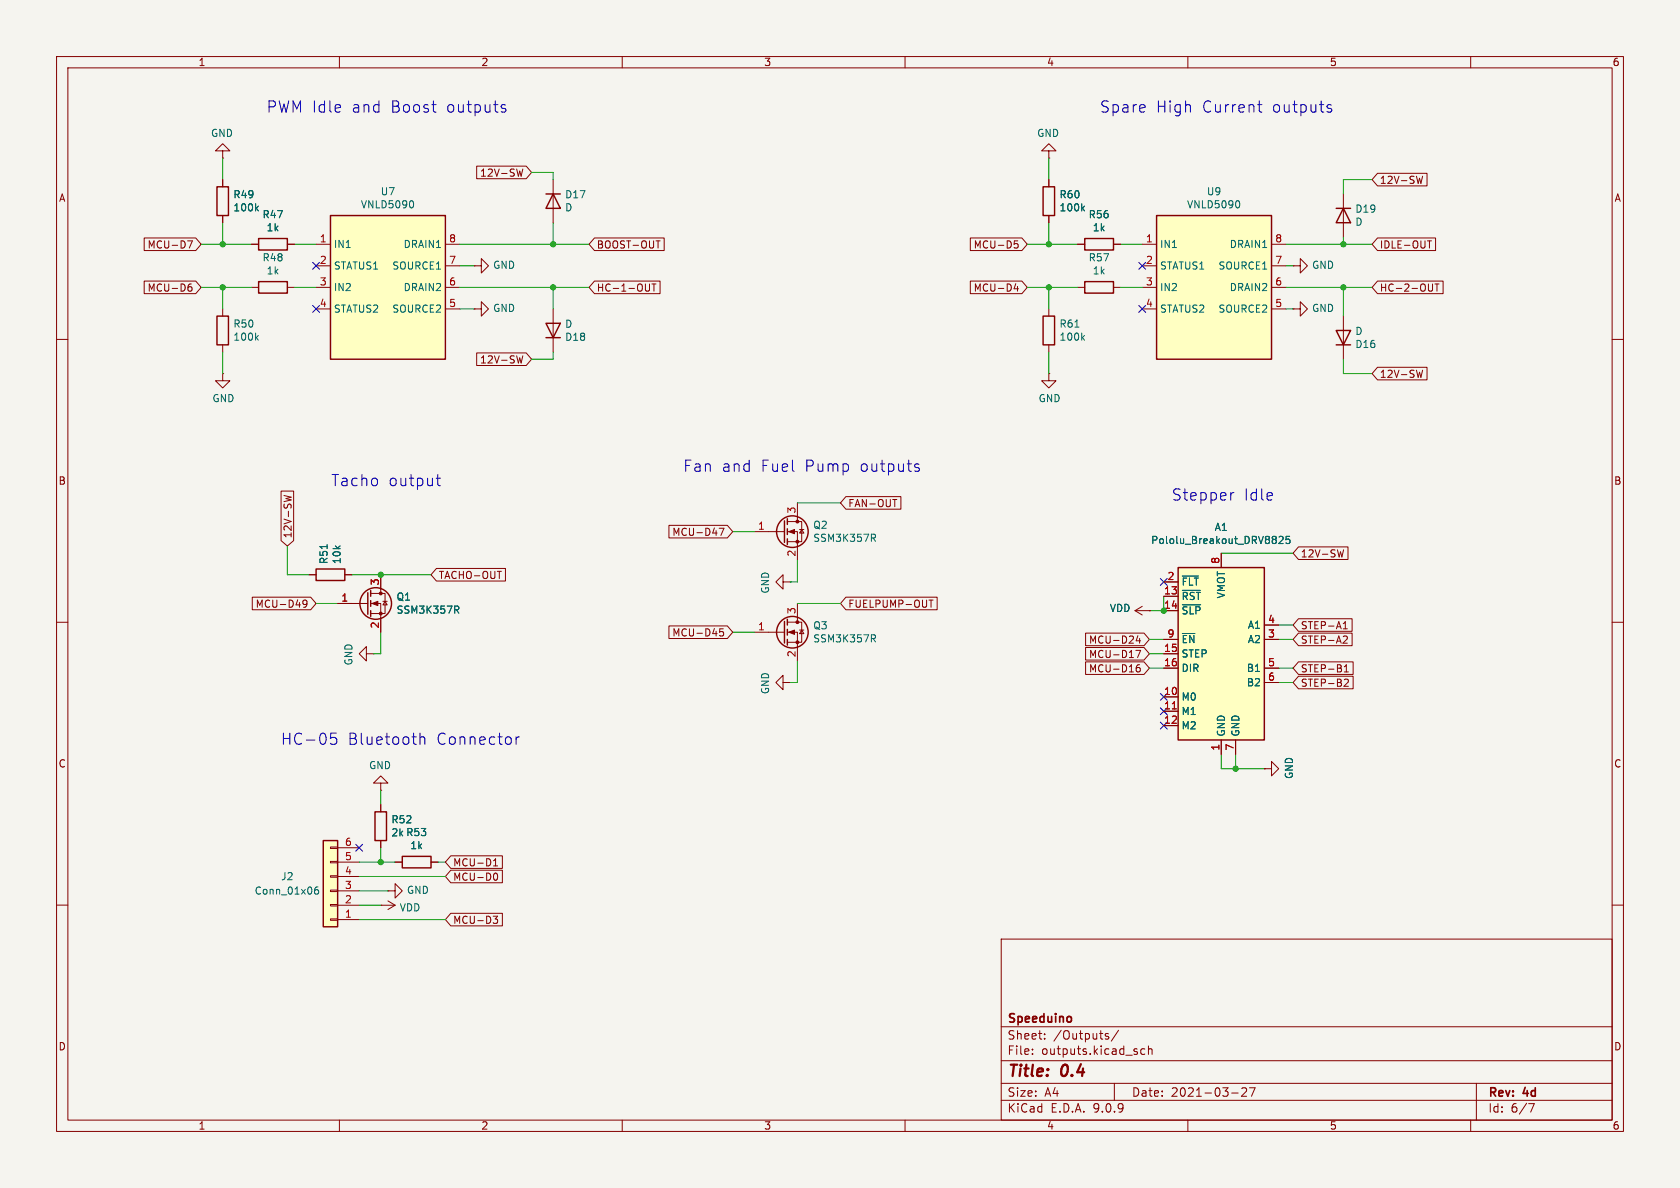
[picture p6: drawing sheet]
<svg xmlns="http://www.w3.org/2000/svg" width="297mm" height="210mm" viewBox="0 0 297 210" stroke-linecap="round" stroke-linejoin="round" font-family="sans-serif">
<path d="M0 0h297v210h-297z" fill="#f5f4ef" stroke="#f5f4ef" stroke-width=".18"/>
<g fill="none" stroke="#840000" stroke-width=".18">
<path d="M10 10h277v190h-277zM12 12h273v186h-273zM60 10v2M110 10v2M160 10v2M210 10v2M260 10v2M185.4 31.8v1.2M185.4 38.1v1.3M237.5 34.3v7.6M185.4 54.6v1.3M190.5 43.2h1.3"/>
<path d="M190.5 50.8h1.3M196.8 43.2h1.3M196.8 50.8h1.3M228.6 47h1.3v-1.3l1.2 1.3-1.2 1.3v-1.3M228.6 47h.1M237.5 55.9v7.6M10 60h2M185.4 66v1.3h1.3l-1.3 1.3-1.3-1.3h1.3M185.4 66h.1M185.4 61v1.2M285 60h2M133.3 94h5.4"/>
<path d="M139.2 92.2h2.5v3.6h-2.5M139.2 94h1.8v5.1M141 88.9v3.3M141.4 93.6h.7M141.7 93.6l.4 .6h-.7zM10 110h2M54.6 101.6h1.3M59.7 106.7h5.3M61 101.6h1.2M64.8 115.6v-1.3l-1.3 1.3 1.3 1.2v-1.2h1.2M65.5 104.9h2.6v3.6h-2.6M65.5 106.7h1.8v5.1"/>
<path d="M66 115.6h.1M67.3 101.6v3.3M67.7 106.3h.8M68.1 106.3l.4 .6h-.8zM133.3 111.8h5.4M138.4 102.9v-1.3l-1.2 1.3 1.2 1.2v-1.2h1.3M139.2 110h2.5v3.5h-2.5M139.2 111.8h1.8v5M139.7 102.9h.1M141 106.7v3.3M141.4 111.4h.7M141.7 111.4l.4 .6h-.7z"/>
<path d="M200.7 108l1.2 .7M200.7 108h2.5M201.9 107.2l-1.2 .8M203.2 108h.1M285 110h2M138.4 120.7v-1.3l-1.2 1.3 1.2 1.2v-1.2h1.3M139.7 120.7h.1M68.6 157.5h1.2v-1.3l1.3 1.3-1.3 1.3v-1.3M68.6 157.5h.1M68.6 159.3l1.2 .7M69.8 152.4h1.3M76.2 152.4h1.3"/>
<path d="M10 160h2M67.3 160h.1M67.3 160h2.5M69.8 160l-1.2 .8M177 166h108v32h-108zM285 160h2M60 198v2M110 198v2M160 198v2M177 194.5h108M177 191.5h108M177 187.5h108"/>
<path d="M177 181.5h108M182.5 186.3v.1M182.5 185.5v.1M184.7 183.6v.1M184.7 182.8v.1M195.5 183.1l.5 .2v.2l-.2 .2-.4-.1M195.5 182.8h.5M197 191.5v3M197.7 182.1l-1.2 2M202.4 185.5l-.4-.1-.3 .3v.4l.1 .2h.6M203 185.5l.2-.1 .4 .1 .1 .9M203 184.9v1.5"/>
<path d="M210 198v2M217.7 193.2h1.2M219.5 192.4l.6-.1 .2 .1 .1 .3-.9 1.1h.9M220.9 192.3h1l-.7 1.5M260 198v2M261 191.5v6.5M270.2 195.1h1l-.6 1.5"/>
</g>
<path d="M189.3 179.8v.7" fill="none" stroke="#840000" stroke-width=".3"/>
<g fill="none" stroke="#840000" stroke-width=".25">
<path d="M184.4 33h2v5.1h-2zM236.2 36.8h2.6M237.5 36.8l1.3 2.6h-2.6zM184.4 55.9h2v5.1h-2zM191.8 42.2h5v2h-5zM191.8 49.8h5v2h-5zM236.2 58.4h2.6l-1.3 2.6zM236.2 61h2.6M138.7 92.1v3.8M139.2 91.7v1M139.2 93.5v1M139.2 95.3v1"/>
<path d="M55.9 100.6h5.1v2h-5.1zM65 104.8v3.8M65.5 104.4v1M65.5 106.2v1M65.5 108v1M138.7 109.9v3.8M139.2 109.5v1M139.2 111.3v1M139.2 113v1M71.1 151.4h5.1v2h-5.1z"/>
<circle cx="140.1" cy="94" r="2.79"/>
<circle cx="66.4" cy="106.7" r="2.79"/>
<circle cx="140.1" cy="111.8" r="2.79"/>
</g>
<path d="M191.4 36.8l.3 .5M191.7 36.4l-.5 .5M190 57.8h.8M191.4 59.7l.3 .4M191.7 59.3l-.5 .5M57.8 96.3v.7M154.1 94.4h.4l.3 .3-.1 .3-.6 .1M154.4 95.1l.4 .6M80.4 107.1h.5l.2 .3-.1 .3-.6 .1M80.7 107.8l.4 .6M154.1 112.2h.4l.3 .3-.1 .3-.6 .1M154.4 112.9l.4 .6" fill="none" stroke="#006464" stroke-width=".18"/>
<g fill="#840000" stroke="#840000" stroke-width=".18">
<path d="M139.4 94l1.1-.4v.8z"/>
<path d="M139.4 111.8l1.1-.4v.7z"/>
<path d="M65.8 106.7l1-.4v.8z"/>
<circle cx="141" cy="92.2" r=".25"/>
<circle cx="141" cy="95.8" r=".25"/>
<circle cx="141" cy="110" r=".25"/>
<circle cx="141" cy="113.5" r=".25"/>
<circle cx="67.3" cy="104.9" r=".25"/>
<circle cx="67.3" cy="108.5" r=".25"/>
</g>
<path d="M57.1 148.6h2.6v15.2h-2.6z" fill="#ffffc2"/>
<path d="M96.5 57.2h2.6l-1.3 2.5zM96.5 59.7h2.6M57.1 148.6h2.6v15.2h-2.6zM66.3 143.5h2v5.1h-2z" fill="none" stroke="#840000" stroke-width=".25"/>
<g fill="none" stroke="#840000" stroke-width=".18">
<path d="M83.8 54.6h1.3v-1.3l1.3 1.3-1.3 1.3v-1.3M83.8 54.6h.1M97.8 54.6v7.6M67.3 138.4h1.3l-1.3-1.2-1.3 1.2h1.3v1.3M67.3 139.7h.1M223.5 135.9h1.3v-1.3l1.3 1.3-1.3 1.3v-1.3M223.5 135.9h.1M58.4 159.9h1.3v.2h-1.3zM58.4 157.4h1.3v.2h-1.3zM58.4 154.8h1.3v.3h-1.3zM58.4 152.3h1.3v.2h-1.3zM58.4 149.7h1.3v.3h-1.3z"/>
<path d="M59.7 157.5h3.8M59.7 154.9h3.8M59.7 152.4h3.8M59.7 149.9h3.8M67.3 142.2v1.3M67.3 148.6v1.3M58.4 162.4h1.3v.3h-1.3zM59.7 162.6h3.8M59.7 160h3.8"/>
</g>
<path d="M56.2 156.8h-.4a.86 .86 0 0 0 0 1.3l.5-.2v-.4l-.2-.2h-.3l-.2 .2" fill="none" stroke="#006464" stroke-width=".18"/>
<path d="M204.5 38.1h20.3v25.4h-20.3z" fill="#ffffc2"/>
<path d="M38.4 33h2v5.1h-2zM96.5 34.3h2.6M97.8 34.3l1.3 2.5h-2.6zM204.5 38.1h20.3v25.4h-20.3zM45.7 42.2h5.1v2h-5.1zM45.7 49.8h5.1v2h-5.1z" fill="none" stroke="#840000" stroke-width=".25"/>
<g fill="none" stroke="#840000" stroke-width=".18">
<path d="M39.4 26.7h1.2l-1.2-1.3-1.3 1.3h1.3v1.2M39.4 27.9h.1M39.4 31.8v1.2M39.4 38.1v1.3M97.8 31.8v7.6M185.4 26.7h1.3l-1.3-1.3-1.3 1.3h1.3v1.2M185.4 27.9h.1M44.4 43.2h1.3M44.4 50.8h1.3M50.8 43.2h1.3M50.8 50.8h1.3M83.8 47h1.3v-1.3l1.3 1.3-1.3 1.3v-1.3"/>
<path d="M83.8 47h.1M201.9 43.2h2.6M201.9 47h2.6M201.9 50.8h2.6M201.9 54.6h2.6M224.8 43.2h2.5M224.8 47h2.5M224.8 50.8h2.5M224.8 54.6h2.5M228.6 54.6h1.3v-1.3l1.2 1.3-1.2 1.3v-1.3M228.6 54.6h.1"/>
</g>
<path d="M45.3 36.8l.4 .5M45.7 36.4l-.5 .5M218.9 35.5a.79 .79 0 0 1 0 1.2" fill="none" stroke="#006464" stroke-width=".18"/>
<path d="M208.3 100.3h15.2v30.5h-15.2z" fill="#ffffc2"/>
<path d="M38.4 55.9h2v5.1h-2zM208.3 100.3h15.2v30.5h-15.2z" fill="none" stroke="#840000" stroke-width=".25"/>
<g fill="none" stroke="#840000" stroke-width=".18">
<path d="M39.4 54.6v1.3M39.4 61v1.2M215.9 97.8v2.5M205.7 102.9h2.6M205.7 105.4h2.6M205.7 108h2.6M205.7 113h2.6M205.7 115.6h2.6M205.7 118.1h2.6M223.5 113h2.6M223.5 118.1h2.6M223.5 110.5h2.6"/>
<path d="M205.7 123.2h2.6M205.7 125.7h2.6M205.7 128.3h2.6M215.9 130.8v2.6M218.4 130.8v2.6M223.5 120.7h2.6"/>
</g>
<path d="M45.3 59.7l.4 .4M45.7 59.3l-.5 .5M225.5 94.9l.1 .2-.1 .2M225.5 95.4l.1 .2-.1 .4M226.1 94.9l.5-.1 .2 .4-.7 .9h.7M228 94.8h-.6l-.1 .6 .2-.1 .4 .1 .2 .1-.1 .5-.2 .1-.5-.1M209 101.8h2.8M209 104.4h3.2M209 106.9h3.3M209 112h2.2" fill="none" stroke="#006464" stroke-width=".18"/>
<path d="M207.3 125.3h.7" fill="none" stroke="#a90000" stroke-width=".18"/>
<path d="M58.4 38.1h20.3v25.4h-20.3z" fill="#ffffc2"/>
<path d="M58.4 38.1h20.3v25.4h-20.3z" fill="none" stroke="#840000" stroke-width=".25"/>
<g fill="none" stroke="#840000" stroke-width=".18">
<path d="M39.4 31.8v1.2M39.4 38.1v1.3M84.3 29.4h8.7l1 1.1-1 1.1h-8.7zM92.4 29.9l-.3 1.3-.2-1M185.4 31.8v1.2M185.4 38.1v1.3M243.5 30.6h8.8v2.3h-8.8l-.9-1.1zM251.5 31.2l-.3 1.2-.2-.9M25.5 42.1h9.1l1 1.1-1 1.1h-9.1zM25.5 49.7h9.1l1 1.1-1 1.1h-9.1zM33.2 42.6h.8l-.5 1.3M33.3 50.7h.4l.2 .2-.1 .5h-.5"/>
<path d="M33.8 50.2l-.4 .1M44.4 43.2h1.3M50.8 43.2h1.3M55.9 43.2h2.5M55.9 47h2.5M55.9 50.8h2.5M55.9 54.6h2.5M78.7 43.2h2.6M78.7 47h2.6M78.7 50.8h2.6M78.7 54.6h2.6M105.1 49.7h11.6v2.2h-11.6l-1-1.1z"/>
<path d="M105.1 42.1h12.3v2.2h-12.3l-1-1.1zM114.8 50.2v1l-.1 .2-.4 .1M115.2 50.2h.8M115.6 50.2v1.3M116 42.6h.7M171.5 49.7h9.2l.9 1.1-.9 1.1h-9.2zM171.5 42.1h9.2l.9 1.1-.9 1.1h-9.2zM179.3 42.6h.6M179.5 43.1h.3l.2 .2-.1 .5-.4 .1M179.6 50.1l-.3 .9h.8M179.9 50.6v.9M190.5 43.2h1.3"/>
<path d="M196.8 43.2h1.3M243.5 42.1h10.3v2.2h-10.3l-.9-1.1zM243.5 49.7h11.6v2.2h-11.6l-.9-1.1zM252.3 42.6h.8M252.7 42.6v1.3M253.3 50.2v1l-.2 .2-.3 .1M253.7 50.2h.7M254 50.2v1.3M39.4 66v1.3h1.2l-1.2 1.3-1.3-1.3h1.3M39.4 66h.1M84.3 62.4h8.7l1 1.1-1 1.1h-8.7zM92.4 62.9l-.3 1.3-.2-.9"/>
<path d="M243.5 64.9h8.8v2.3h-8.8l-.9-1.2zM251.5 65.4l-.3 1.3-.2-.9M49.7 86.8h2.2v8.8l-1.1 .9-1.1-.9zM50.2 87.6l1.3 .3-.9 .2M118.3 92.9h10.3l.9 1.1-.9 1.1h-10.3zM127.1 93.4h.9l-.6 1.3M149.5 87.8h9.8v2.2h-9.8l-.9-1.1zM157.8 88.3h.7M215.9 97.8v2.5M229.6 96.7h8.7v2.2h-8.7l-1-1.1zM237.5 97.2l-.3 1.3-.2-.9M44.6 105.6h10.3l1 1.1-1 1.1h-10.3z"/>
<path d="M54.3 106.6l-.3 .3h-.2l-.3-.3 .2-.5h.3l.2 .1a.84 .84 0 0 1-.3 1.2h-.2M54.6 101.6h1.3M59.7 106.7h2.5M61 101.6h1.2M67.3 101.6v2.5M67.3 109.2v2.6M77.2 100.5h12.2v2.2h-12.2l-1-1.1zM87.9 101h.7M118.3 110.6h10.3l.9 1.2-.9 1.1h-10.3zM127.9 111.2h-.6l-.1 .6 .2-.2 .4 .1 .1 .2v.4l-.2 .1-.5-.1M149.5 105.6h16.2v2.2h-16.2l-.9-1.1zM164.2 106.1h.8"/>
<path d="M164.6 106.1v1.3M191.9 111.9h10.3l1 1.1-1 1.1h-10.3zM191.9 114.5h10.3l1 1.1-1 1.1h-10.3zM191.9 117h10.3l1 1.1-1 1.1h-10.3zM200.8 115h.8l-.5 1.2M201.2 112.4l-.3 .9h.7M201.5 112.9v.8M201.5 117.5l-.4 .1a.86 .86 0 0 0 0 1.2l.4-.1 .1-.5-.3-.2-.3 .1-.1 .1M203.2 108h.1M205.7 102.9h2.6M205.7 105.4h2.6M205.7 108h2.6"/>
<path d="M205.7 113h2.6M205.7 115.6h2.6M205.7 118.1h2.6M223.5 113h2.6M223.5 118.1h2.6M223.5 110.5h2.6M229.6 109.4h9.4v2.2h-9.4l-1-1.1zM229.6 111.9h9.4v2.2h-9.4l-1-1.1zM229.6 119.5h9.6v2.3h-9.6l-1-1.1zM229.6 117h9.6v2.2h-9.6l-1-1.1zM237.5 111.2h.7M237.5 110.3l.3-.4v1.3"/>
<path d="M237.7 118.8h.7M237.7 112.4l.4 .1 .1 .3-.8 .9h.8M237.7 117.9l.3-.4v1.3M205.7 123.2h2.6M205.7 125.7h2.6M205.7 128.3h2.6M215.9 130.8v2.6M218.4 130.8v2.6M223.5 135.9h.1M223.5 120.7h2.6M237.7 120.1h.4l.3 .3-.8 .9h.8M67.3 142.2v1.3"/>
<path d="M67.3 148.6v1.3M69.8 152.4h1.3M76.2 152.4h1.3M79.7 151.3h9.1v2.2h-9.1l-1-1.1zM79.7 153.8h9.1v2.3h-9.1l-1-1.2zM87.2 153.1h.8M87.2 152.2l.4-.4v1.3M87.4 154.4l.1-.1a.68 .68 0 0 1 .5 .7 .68 .68 0 0 1-.5 .6l-.1-.1M79.7 161.4h9.1v2.3h-9.1l-1-1.1zM87.2 162h.8l-.5 .4 .4 .2 .1 .4-.3 .2h-.3"/>
</g>
<g fill="none" stroke="#006464" stroke-width=".18">
<path d="M45.3 36.8l.4 .5M45.7 36.4l-.5 .5M72.8 35.5a.79 .79 0 0 1 0 1.2M191.4 36.8l.3 .5M191.7 36.4l-.5 .5M57.8 96.3v.7M225.5 94.9l.1 .2-.1 .2M225.5 95.4l.1 .2-.1 .4M226.1 94.9l.5-.1 .2 .4-.7 .9h.7M228 94.8h-.6l-.1 .6 .2-.1 .4 .1 .2 .1-.1 .5-.2 .1-.5-.1M80.4 107.1h.5l.2 .3-.1 .3-.6 .1M80.7 107.8l.4 .6"/>
<path d="M209 101.8h2.8M209 104.4h3.2M209 106.9h3.3M209 112h2.2"/>
</g>
<g fill="none" stroke="#009600" stroke-width=".18">
<path d="M39.4 27.9v3.9M39.4 39.4v3.8M94 30.5h3.8v1.3M97.8 39.4v3.8M185.4 27.9v3.9M185.4 39.4v3.8M242.6 31.8h-5.1v2.5M35.6 50.8h8.8M35.6 43.2h8.8M39.4 50.8v3.8M52.1 50.8h3.8M52.1 43.2h3.8"/>
<path d="M81.3 54.6h2.5M81.3 50.8h22.8M81.3 43.2h22.8M81.3 47h2.5M97.8 50.8v3.8M181.6 50.8h8.9M181.6 43.2h8.9M185.4 50.8v3.8M198.1 50.8h3.8M198.1 43.2h3.8M227.3 54.6h1.3M227.3 50.8h15.3"/>
<path d="M227.3 43.2h15.3M227.3 47h1.3M237.5 41.9v1.3M237.5 50.8v5.1M39.4 62.2v3.8M97.8 62.2v1.3h-3.8M185.4 62.2v3.8M237.5 63.5v2.5h5.1M50.8 96.5v5.1h3.8M129.5 94h3.8M141 88.9h7.6M141 99.1v3.8h-1.3"/>
<path d="M215.9 97.8h12.7M55.9 106.7h3.8M62.2 101.6h14M67.3 111.8v3.8h-1.3M129.5 111.8h3.8M141 106.7h7.6M141 116.8v3.9h-1.3M203.2 118.1h2.5M203.2 113h2.5M203.2 115.6h2.5M205.7 105.4v2.6h-2.5M226.1 118.1h2.5"/>
<path d="M226.1 110.5h2.5M226.1 113h2.5M67.3 139.7v2.5M215.9 133.4v2.5h7.6M218.4 133.4v2.5M226.1 120.7h2.5M63.5 154.9h15.2M63.5 152.4h6.3M63.5 157.5h5.1M67.3 149.9v2.5M77.5 152.4h1.2M63.5 160h3.8"/>
<path d="M63.5 162.6h15.2"/>
</g>
<g fill="none" stroke="#000084" stroke-width=".18">
<path d="M55.3 46.4l1.2 1.2M55.3 54l1.2 1.2M56.5 46.4l-1.2 1.2M56.5 54l-1.2 1.2M201.3 46.4l1.2 1.2M201.3 54l1.2 1.2M202.5 46.4l-1.2 1.2M202.5 54l-1.2 1.2M205.1 102.3l1.2 1.2M206.3 102.3l-1.2 1.2M205.1 127.7l1.2 1.2M205.1 125.1l1.2 1.2"/>
<path d="M205.1 122.6l1.2 1.2M206.3 127.7l-1.2 1.2M206.3 125.1l-1.2 1.2M206.3 122.6l-1.2 1.2M62.9 149.3l1.2 1.2M64.1 149.3l-1.2 1.2"/>
</g>
<g fill="none" stroke="#0000c2" stroke-width=".18">
<path d="M76.3 18.5h.8M76.9 19.8h.2M88.7 18.6l.2-.1 .5 .1M88.7 19.1l.7 .2v.1v.3l-.6 .1M222.3 18.5h.8M222.6 17.8v1.7l.1 .2 .4 .1M234.7 18.6l.2-.1 .5 .1M234.7 19.1l.7 .2v.2l-.2 .3-.6-.1M77.1 84.5h.8M77.4 83.9v1.7l.1 .2 .4 .1M161.8 82.6l.6 .2 .1 .1-.1 .3-.5 .1M161.8 82.1l.2-.1 .4 .1"/>
<path d="M218.1 87.1l-.3 .1-.2 .3M59.4 129.6h-.9l-.1 .9 .3-.1h.6l.2 .3-.1 .7-.2 .2h-.5l-.3-.2M74.3 129.6v2M74.3 130.4a.49 .49 0 0 1 .8 .1v1.1M91.2 130.3v1.3M91.8 130.3l-.4 .1-.2 .2"/>
</g>
<path d="M207.3 125.3h.7" fill="none" stroke="#a90000" stroke-width=".18"/>
<g fill="#009600" stroke="#009600" stroke-width=".18">
<circle cx="218.4" cy="135.9" r=".46"/>
<circle cx="205.7" cy="108" r=".46"/>
<circle cx="237.5" cy="50.8" r=".46"/>
<circle cx="237.5" cy="43.2" r=".46"/>
<circle cx="67.3" cy="101.6" r=".46"/>
<circle cx="67.3" cy="152.4" r=".46"/>
<circle cx="185.4" cy="50.8" r=".46"/>
<circle cx="185.4" cy="43.2" r=".46"/>
<circle cx="39.4" cy="43.2" r=".46"/>
<circle cx="39.4" cy="50.8" r=".46"/>
<circle cx="97.8" cy="43.2" r=".46"/>
<circle cx="97.8" cy="50.8" r=".46"/>
</g>
<g font-size="2.8" fill="#0000c2">
<text x="47" y="20.1">PWM Idle</text>
<text x="62.1" y="20.1">and</text>
<text x="69.1" y="20.1">Boost</text>
<text x="78.9" y="20.1">outputs</text>
<text x="194.3" y="20.1">Spare</text>
<text x="204.3" y="20.1">High</text>
<text x="212.5" y="20.1">Current</text>
<text x="224.9" y="20.1">outputs</text>
<text x="120.6" y="83.6">Fan</text>
<text x="127.5" y="83.6">and</text>
<text x="134.5" y="83.6">Fuel</text>
<text x="142.2" y="83.6">Pump</text>
<text x="152" y="83.6">outputs</text>
<text x="58.4" y="86.1">Tacho</text>
<text x="68.6" y="86.1">output</text>
<text x="207" y="88.7">Stepper</text>
<text x="219.8" y="88.7">Idle</text>
<text x="49.5" y="131.8">HC-05</text>
<text x="61.4" y="131.8">Bluetooth</text>
<text x="77.1" y="131.8">Connector</text>
</g>
<g font-size="2.8" fill="#840000">
<text x="178" y="190.9">Title:</text>
<text x="187.7" y="190.9">0.4</text>
</g>
<g font-size="2.1" fill="#840000">
<text x="178" y="184">Sheet:</text>
<text x="178" y="181.2">Speeduino</text>
<text x="186.2" y="184">/Outputs/</text>
<text x="178" y="186.7">File:</text>
<text x="184.1" y="186.7">outputs.kicad_sch</text>
<text x="178" y="196.9">KiCad</text>
<text x="178" y="194.1">Size:</text>
<text x="184.7" y="194.1">A4</text>
<text x="185.7" y="196.9">E.D.A.</text>
<text x="193.3" y="196.9">9.0.9</text>
<text x="200" y="194.1">Date:</text>
<text x="207" y="194.1">2021-03-27</text>
<text x="263" y="194.3">Rev:</text>
<text x="263" y="196.9">Id:</text>
<text x="267.1" y="196.9">6/7</text>
<text x="269.4" y="194.3">4d</text>
</g>
<g font-size="1.8" fill="#840000">
<text x="35" y="11.9">1</text>
<text x="85" y="11.9">2</text>
<text x="135" y="11.9">3</text>
<text x="185" y="11.9">4</text>
<text x="235" y="11.9">5</text>
<text x="285" y="11.9">6</text>
<text x="10.3" y="35.9">A</text>
<text x="84.8" y="31.4">12V-SW</text>
<text x="243.8" y="32.7">12V-SW</text>
<text x="285.3" y="35.9">A</text>
<text x="26" y="44.1">MCU-D7</text>
<text x="105.4" y="44.1">BOOST-OUT</text>
<text x="172" y="44.1">MCU-D5</text>
<text x="243.8" y="44.1">IDLE-OUT</text>
<text x="26" y="51.8">MCU-D6</text>
<text x="105.4" y="51.8">HC-1-OUT</text>
<text x="172" y="51.8">MCU-D4</text>
<text x="243.8" y="51.8">HC-2-OUT</text>
<text x="84.8" y="64.5">12V-SW</text>
<text x="243.8" y="67">12V-SW</text>
<text x="10.3" y="85.9">B</text>
<text x="149.9" y="89.9">FAN-OUT</text>
<text x="285.3" y="85.9">B</text>
<text x="51.8" y="95.3" transform="rotate(-90 51.8 95.3)">12V-SW</text>
<text x="118.8" y="94.9">MCU-D47</text>
<text x="229.9" y="98.7">12V-SW</text>
<text x="45.1" y="107.6">MCU-D49</text>
<text x="77.5" y="102.6">TACHO-OUT</text>
<text x="149.9" y="107.6">FUELPUMP-OUT</text>
<text x="118.8" y="112.7">MCU-D45</text>
<text x="192.4" y="114">MCU-D24</text>
<text x="229.9" y="111.4">STEP-A1</text>
<text x="229.9" y="114">STEP-A2</text>
<text x="192.4" y="116.5">MCU-D17</text>
<text x="192.4" y="119.1">MCU-D16</text>
<text x="229.9" y="119.1">STEP-B1</text>
<text x="229.9" y="121.6">STEP-B2</text>
<text x="10.3" y="135.9">C</text>
<text x="285.3" y="135.9">C</text>
<text x="80" y="153.4">MCU-D1</text>
<text x="80" y="155.9">MCU-D0</text>
<text x="80" y="163.5">MCU-D3</text>
<text x="10.3" y="185.9">D</text>
<text x="285.3" y="185.9">D</text>
<text x="35" y="199.9">1</text>
<text x="85" y="199.9">2</text>
<text x="135" y="199.9">3</text>
<text x="185" y="199.9">4</text>
<text x="235" y="199.9">5</text>
<text x="285" y="199.9">6</text>
</g>
<g font-size="1.8" fill="#006464">
<text x="37.2" y="24.4">GND</text>
<text x="183.3" y="24.4">GND</text>
<text x="41.2" y="35.3">R49</text>
<text x="67.2" y="34.7">U7</text>
<text x="99.8" y="35.3">D17</text>
<text x="187.2" y="35.3">R60</text>
<text x="213.3" y="34.7">U9</text>
<text x="41.2" y="37.6">100k</text>
<text x="46.3" y="38.8">R47</text>
<text x="47" y="41.1">1k</text>
<text x="63.7" y="37">VNLD5090</text>
<text x="99.8" y="37.6">D</text>
<text x="187.2" y="37.6">100k</text>
<text x="192.4" y="38.8">R56</text>
<text x="193.1" y="41.1">1k</text>
<text x="209.8" y="37">VNLD5090</text>
<text x="239.5" y="37.8">D19</text>
<text x="239.5" y="40.1">D</text>
<text x="46.3" y="46.4">R48</text>
<text x="58.9" y="44">IN1</text>
<text x="58.9" y="47.9">STATUS1</text>
<text x="69.3" y="47.9">SOURCE1</text>
<text x="71.3" y="44">DRAIN1</text>
<text x="87.1" y="47.7">GND</text>
<text x="192.4" y="46.4">R57</text>
<text x="205" y="44">IN1</text>
<text x="205" y="47.9">STATUS1</text>
<text x="215.3" y="47.9">SOURCE1</text>
<text x="217.3" y="44">DRAIN1</text>
<text x="231.9" y="47.7">GND</text>
<text x="47" y="48.7">1k</text>
<text x="58.9" y="51.7">IN2</text>
<text x="71.3" y="51.7">DRAIN2</text>
<text x="193.1" y="48.7">1k</text>
<text x="205" y="51.7">IN2</text>
<text x="217.3" y="51.7">DRAIN2</text>
<text x="41.2" y="58.1">R50</text>
<text x="58.9" y="55.5">STATUS2</text>
<text x="69.3" y="55.5">SOURCE2</text>
<text x="87.1" y="55.3">GND</text>
<text x="99.8" y="58.1">D</text>
<text x="187.2" y="58.1">R61</text>
<text x="205" y="55.5">STATUS2</text>
<text x="215.3" y="55.5">SOURCE2</text>
<text x="231.9" y="55.3">GND</text>
<text x="239.5" y="59.4">D</text>
<text x="41.2" y="60.4">100k</text>
<text x="99.8" y="60.5">D18</text>
<text x="187.2" y="60.4">100k</text>
<text x="239.5" y="61.7">D16</text>
<text x="37.5" y="71.3">GND</text>
<text x="183.5" y="71.3">GND</text>
<text x="143.7" y="93.7">Q2</text>
<text x="143.7" y="96">SSM3K357R</text>
<text x="214.6" y="94.1">A1</text>
<text x="58.1" y="99.8" transform="rotate(-90 58.1 99.8)">R51</text>
<text x="60.4" y="99.8" transform="rotate(-90 60.4 99.8)">10k</text>
<text x="203.4" y="96.4">Pololu_Breakout_DRV8825</text>
<text x="70" y="106.4">Q1</text>
<text x="136.2" y="105" transform="rotate(-90 136.2 105)">GND</text>
<text x="208.8" y="103.7">~{FLT}</text>
<text x="208.8" y="106.3">~{RST}</text>
<text x="216.8" y="105.9" transform="rotate(-90 216.8 105.9)">VMOT</text>
<text x="70" y="108.7">SSM3K357R</text>
<text x="143.7" y="111.5">Q3</text>
<text x="143.7" y="113.8">SSM3K357R</text>
<text x="196.1" y="108.4">VDD</text>
<text x="208.8" y="108.8">~{SLP}</text>
<text x="208.8" y="113.9">~{EN}</text>
<text x="220.5" y="111.4">A1</text>
<text x="220.5" y="113.9">A2</text>
<text x="62.5" y="117.7" transform="rotate(-90 62.5 117.7)">GND</text>
<text x="208.8" y="116.4">STEP</text>
<text x="208.8" y="119">DIR</text>
<text x="220.3" y="119">B1</text>
<text x="136.2" y="122.8" transform="rotate(-90 136.2 122.8)">GND</text>
<text x="208.8" y="124.1">M0</text>
<text x="220.3" y="121.5">B2</text>
<text x="208.8" y="126.6">M1</text>
<text x="208.8" y="129.1">M2</text>
<text x="216.8" y="130.3" transform="rotate(-90 216.8 130.3)">GND</text>
<text x="219.3" y="130.3" transform="rotate(-90 219.3 130.3)">GND</text>
<text x="65.1" y="136.2">GND</text>
<text x="228.8" y="137.8" transform="rotate(-90 228.8 137.8)">GND</text>
<text x="69.1" y="145.7">R52</text>
<text x="69.1" y="148.1">2k R53</text>
<text x="49.6" y="155.8">J2</text>
<text x="72.4" y="150.3">1k</text>
<text x="44.9" y="158.3">Conn_01x06</text>
<text x="70.6" y="161.3">VDD</text>
<text x="71.8" y="158.2">GND</text>
</g>
<g font-size="1.8" fill="#a90000">
<text x="56.4" y="42.9">1</text>
<text x="56.4" y="46.7">2</text>
<text x="79.3" y="42.9">8</text>
<text x="79.3" y="46.7">7</text>
<text x="202.5" y="42.9">1</text>
<text x="202.5" y="46.7">2</text>
<text x="225.4" y="42.9">8</text>
<text x="225.4" y="46.7">7</text>
<text x="56.4" y="50.5">3</text>
<text x="79.3" y="50.5">6</text>
<text x="202.5" y="50.5">3</text>
<text x="225.4" y="50.5">6</text>
<text x="56.4" y="54.4">4</text>
<text x="79.3" y="54.4">5</text>
<text x="202.5" y="54.4">4</text>
<text x="225.4" y="54.4">5</text>
<text x="133.9" y="93.7">1</text>
<text x="140.7" y="90.9" transform="rotate(-90 140.7 90.9)">3</text>
<text x="140.7" y="98.5" transform="rotate(-90 140.7 98.5)">2</text>
<text x="215.6" y="99.8" transform="rotate(-90 215.6 99.8)">8</text>
<text x="60.3" y="106.4">1</text>
<text x="67.1" y="103.6" transform="rotate(-90 67.1 103.6)">3</text>
<text x="205.7" y="105.2">13</text>
<text x="205.7" y="107.7">14</text>
<text x="206.3" y="102.6">2</text>
<text x="67.1" y="111.2" transform="rotate(-90 67.1 111.2)">2</text>
<text x="133.9" y="111.5">1</text>
<text x="140.7" y="108.7" transform="rotate(-90 140.7 108.7)">3</text>
<text x="206.3" y="112.8">9</text>
<text x="224.1" y="110.2">4</text>
<text x="224.1" y="112.8">3</text>
<text x="140.7" y="116.3" transform="rotate(-90 140.7 116.3)">2</text>
<text x="205.7" y="115.3">15</text>
<text x="205.7" y="117.9">16</text>
<text x="224.1" y="117.9">5</text>
<text x="205.7" y="122.9">10</text>
<text x="205.7" y="125.5">11</text>
<text x="224.1" y="120.4">6</text>
<text x="205.7" y="128">12</text>
<text x="215.6" y="132.8" transform="rotate(-90 215.6 132.8)">1</text>
<text x="218.2" y="132.8" transform="rotate(-90 218.2 132.8)">7</text>
<text x="60.9" y="149.6">6</text>
<text x="60.9" y="154.7">4</text>
<text x="60.9" y="152.1">5</text>
<text x="60.9" y="159.8">2</text>
<text x="60.9" y="157.2">3</text>
<text x="60.9" y="162.3">1</text>
</g>
</svg>
